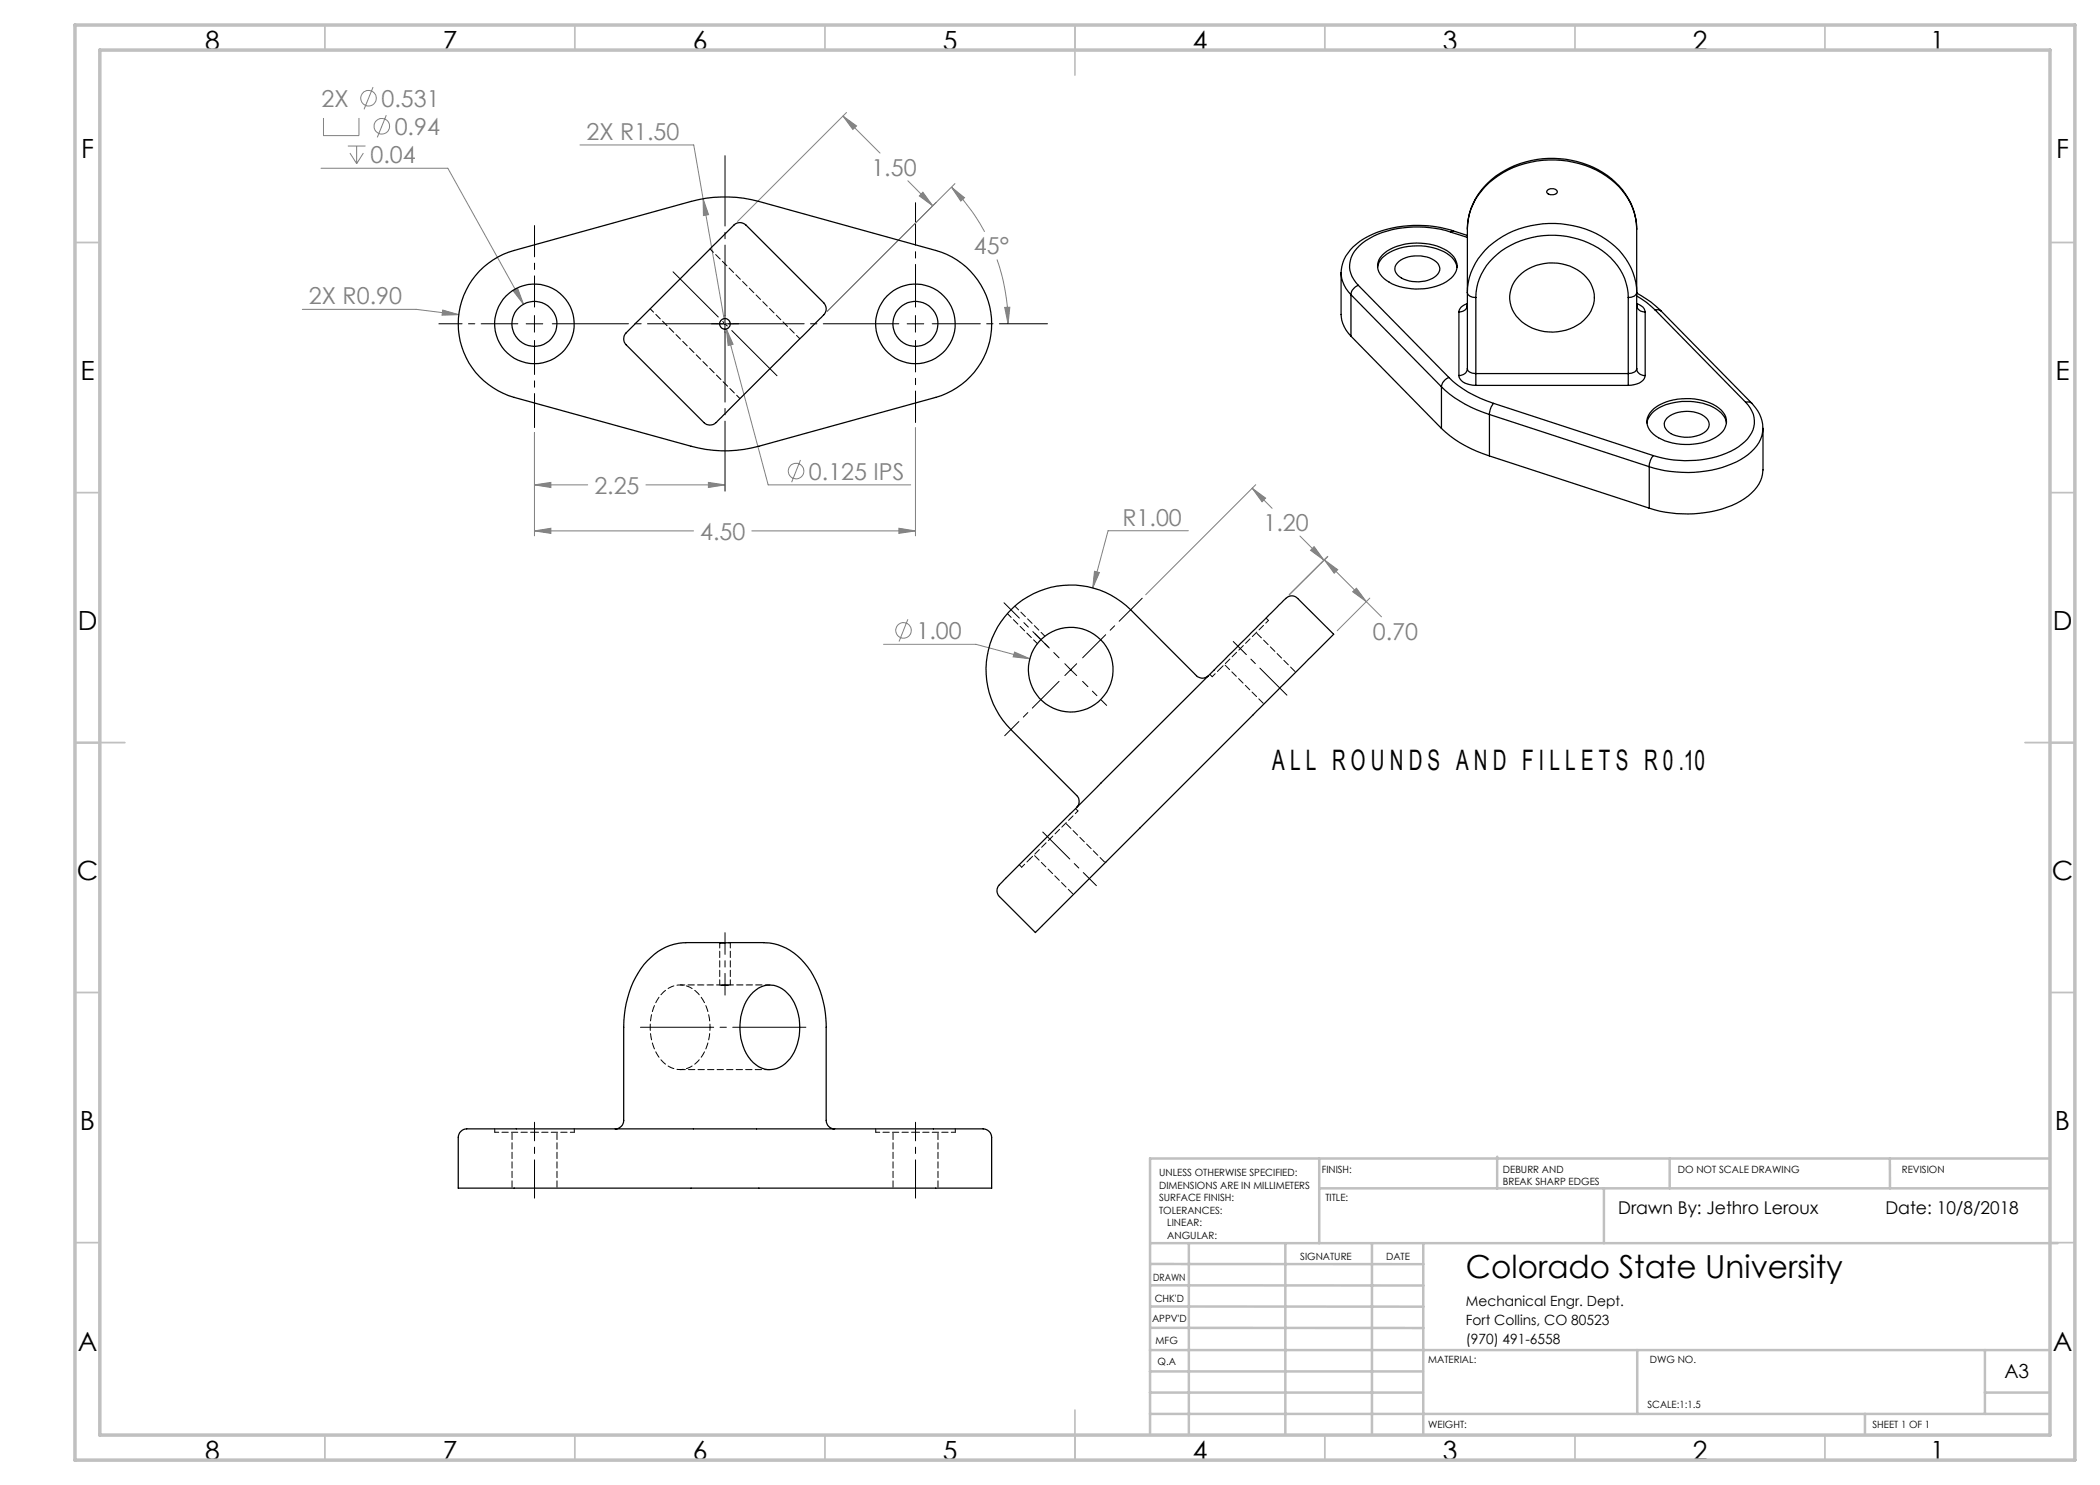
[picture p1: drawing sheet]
<svg xmlns="http://www.w3.org/2000/svg" width="420mm" height="297mm" viewBox="0 0 420 297" stroke-linecap="round" stroke-linejoin="round" font-family="sans-serif">
<g fill="none" stroke="#808080" stroke-width=".2">
<path d="M74.6 17.4l-1.8 4.5M64.2 33.7h25.4l15.1 27.2M64.7 23.6v3.5h7.1v-3.5M69.6 29.2h3.5M70 30.6l1.3 2.1M71.3 29.2v3.5M72.7 30.6l-1.4 2.1M77.3 23l-1.8 4.5M116 29h22.7l1.9 10.8M140.6 39.8l1.1 3.1-1 .2zM140.6 39.8l4.4 25M168.6 23.2l2.7 2-.7 .7z"/>
<path d="M168.6 23.2l7.4 7.4M169.3 22.5l-21.8 21.8M181.6 36.2l4.9 5M184.6 38.4l1.9 2.8-2.6-2zM190.3 37.4l2.6 2.1-.7 .7zM190.3 37.4a39.7 39.7 0 0 1 6.6 9M191 36.7l-25.5 25.6M102.7 58.2l.8-.5 1.2 3.2zM199.4 51.9a38.8 38.8 0 0 1 2.2 12.9M60.5 61.9h22.8l8.5 1M88.5 62l3.3 .9-3.4 .1zM145.3 65.8l1.3 3.1-1 .2z"/>
<path d="M145.3 65.8l8.3 31.2h28.5M200.9 61.5h1.1l-.4 3.3zM106.9 97l3.3-.5v1zM106.9 97h10.6M106.9 86.5v20.7M129.2 97h15.8M141.7 96.5l3.3 .5-3.3 .5zM160.1 92l-1.8 4.4M183.1 85.5v21.7M250.4 97.6l2.7 2-.7 .8zM250.4 97.6l4 4.1M251.1 96.9l-22 22.1"/>
<path d="M106.9 106.2l3.3-.5v1zM106.9 106.2h31.8M150.4 106.2h32.7M179.8 105.7l3.3 .5-3.3 .5zM218.9 114.3l1 .2-1.4 3.1zM237.7 106.1h-16.1l-3.1 11.5M260 107.2l4.8 4.8M262.8 109.3l2 2.7-2.7-1.9zM264.9 112l2.6 1.9-.7 .7zM264.9 112l11.4 11.4M265.6 111.3l-7.8 7.7M270.5 118.4l.8-.8 2 2.7z"/>
<path d="M274 119.6l-6.6 6.5M176.7 128.9h18.5l10.8 2.9M181.6 123.9l-1.8 4.4M202.9 130.4l3.1 1.4-3.4-.4z"/>
<circle cx="73.7" cy="19.6" r="1.55"/>
<circle cx="76.4" cy="25.2" r="1.55"/>
<circle cx="159.2" cy="94.2" r="1.55"/>
<circle cx="180.7" cy="126.1" r="1.55"/>
</g>
<path d="M257.4 139l-10.7-10.7M208.6 166.4l10.7 10.7M106.9 239.6v-15.1M183.1 239.6v-15.1" fill="none" stroke="#000" stroke-width=".2" stroke-dasharray="15.2 1.3 1.3 1.3" stroke-dashoffset="7.6"/>
<path d="M161.2 205.5h-33.1" fill="none" stroke="#000" stroke-width=".2" stroke-dasharray="15.2 1.3 1.3 1.3" stroke-dashoffset=".6"/>
<path d="M200.8 120.6l8.8 8.8M145 199v-12.5" fill="none" stroke="#000" stroke-width=".2" stroke-dasharray="15.2 1.3 1.3 1.3" stroke-dashoffset="10.9"/>
<path d="M134.6 54.4l20.8 20.8" fill="none" stroke="#000" stroke-width=".2" stroke-dasharray="15.2 1.3 1.3 1.3" stroke-dashoffset="2.4"/>
<path d="M183.1 61.4v-20.9" fill="none" stroke="#000" stroke-width=".2" stroke-dasharray="15.2 1.3 1.3 1.3" stroke-dashoffset="6.7"/>
<path d="M179.8 64.8h-34.1" fill="none" stroke="#000" stroke-width=".2" stroke-dasharray="15.2 1.3 1.3 1.3" stroke-dashoffset=".1"/>
<path d="M183.1 68.1v16.4" fill="none" stroke="#000" stroke-width=".2" stroke-dasharray="15.2 1.3 1.3 1.3" stroke-dashoffset="8.9"/>
<path d="M186.4 64.8h23.1" fill="none" stroke="#000" stroke-width=".2" stroke-dasharray="15.2 1.3 1.3 1.3" stroke-dashoffset="5.6"/>
<path d="M106.9 61.4v-16.3" fill="none" stroke="#000" stroke-width=".2" stroke-dasharray="15.2 1.3 1.3 1.3" stroke-dashoffset="9"/>
<path d="M103.6 64.8h-15.8" fill="none" stroke="#000" stroke-width=".2" stroke-dasharray="15.2 1.3 1.3 1.3" stroke-dashoffset="7.9"/>
<path d="M106.9 68.1v17.4" fill="none" stroke="#000" stroke-width=".2" stroke-dasharray="15.2 1.3 1.3 1.3" stroke-dashoffset="8.4"/>
<path d="M110.2 64.8h34.7" fill="none" stroke="#000" stroke-width=".2" stroke-dasharray="15.2 1.3 1.3 1.3" stroke-dashoffset="-.2"/>
<path d="M145 63.1v-32M145 66.4v31.8" fill="none" stroke="#000" stroke-width=".2" stroke-dasharray="15.2 1.3 1.3 1.3" stroke-dashoffset="1.2"/>
<path d="M143.3 64.8h-1M146.7 64.8h1" fill="none" stroke="#000" stroke-width=".2" stroke-dasharray="15.2 1.3 1.3 1.3"/>
<path d="M216.5 131.6l11.9-12" fill="none" stroke="#000" stroke-width=".2" stroke-dasharray="15.2 1.3 1.3 1.3" stroke-dashoffset="8.7"/>
<path d="M211.8 131.6l-4.8-4.8M216.5 136.3l4.8 4.8" fill="none" stroke="#000" stroke-width=".2" stroke-dasharray="15.2 1.3 1.3 1.3" stroke-dashoffset="13.7"/>
<path d="M211.8 136.3l-10.9 10.8" fill="none" stroke="#000" stroke-width=".2" stroke-dasharray="15.2 1.3 1.3 1.3" stroke-dashoffset="7.7"/>
<path d="M105.2 64.8h3.3M106.9 63.1v3.3M143.3 64.8h3.3M145 63.1v3.3M181.4 64.8h3.3M183.1 63.1v3.3M213 132.7l2.3 2.4M215.3 132.7l-2.3 2.4" fill="none" stroke="#000" stroke-width=".2"/>
<g fill="none" stroke="#c0c0c0" stroke-width=".35">
<path d="M65 5v5M115 5v5M165 5v5M215 5v10M265 5v5M315 5v5M365 5v5M15 48.5h5M410 48.5h5M15 98.5h5M410 98.5h5M15 148.5h10"/>
<path d="M405 148.5h10M15 198.5h5M410 198.5h5M15 248.5h5M410 248.5h5M65 287v5M115 287v5M165 287v5M215 282v10M265 287v5M315 287v5M365 287v5"/>
</g>
<g fill="none" stroke="#c0c0c0" stroke-width=".5">
<path d="M263.8 231.7v16.9M263.8 237.7h146.2M299.4 231.3v6.4M320.8 237.7v10.9M333.9 231.7v6M378 231.7v6M410 231.7h-180v55.2M230.1 248.6h181.4M230.1 257.1h54.6M230.1 252.8h54.6M237.8 248.8v38.2M257.1 248.6v38.2"/>
<path d="M274.4 248.8v38.2M284.7 248.6v38.2M230 278.5h54.6M230 274.3h54.6M230 270h180M230 265.6h54.7M230.1 261.3h54.6M327.4 270v12.8M397 278.5h13M397 270v12.8M230 282.8h180M373 282.8v4.2"/>
</g>
<path d="M15 5h400v287h-400zM20 10h390v277h-390z" fill="none" stroke="#c0c0c0" stroke-width=".7"/>
<path d="M88.5 62l-.1 1 3.4-.1zM102.7 58.2l2 2.7-1.2-3.2zM140.6 39.8l.1 3.3 1-.2zM145.3 65.8l.3 3.3 1-.2zM106.9 97l3.3-.5v1zM141.7 96.5l3.3 .5-3.3 .5zM106.9 106.2l3.3-.5v1zM179.8 105.7l3.3 .5-3.3 .5zM200.9 61.5h1.1l-.4 3.3zM190.3 37.4l2.6 2.1-.7 .7zM168.6 23.2l2.7 2-.7 .7zM184.6 38.4l1.9 2.8-2.6-2zM218.9 114.3l-.4 3.3 1.4-3.1zM202.9 130.4l-.3 1 3.4 .4zM270.5 118.4l.8-.8 2 2.7zM264.9 112l2.6 1.9-.7 .7zM250.4 97.6l2.7 2-.7 .8zM262.8 109.3l2 2.7-2.7-1.9z" fill="#808080"/>
<g fill="none" stroke="#000" stroke-width=".25">
<path d="M309.5 38a1.24 1.24 0 0 1 2 .4 1.29 1.29 0 0 1-2.1 0zM95.9 54.2a15.6 15.6 0 0 1 6.9-4.1l35.4-9.8a26.1 26.1 0 0 1 13.6 0l35.3 9.8a15.2 15.2 0 0 1 11.2 14.7 15.2 15.2 0 0 1-11.2 14.7l-35.3 9.7a25.2 25.2 0 0 1-13.6 0l-35.4-9.7a15.3 15.3 0 0 1-6.9-25.3zM138 53.7l8.3-8.2a1.91 1.91 0 0 1 2.9-.5l15.5 15.6a1.96 1.96 0 0 1-.4 2.9l-15.5 15.4a61.1 61.1 0 0 1-6.2 6l-.9 .1-.9-.5-15.6-15.5a1.87 1.87 0 0 1 .5-2.9zM268.2 54.6v8.3a6.3 6.3 0 0 0 2 4.3M270.2 58.9l18.1 18.5M270.2 58.9v8.3M271.7 57.1a2.25 2.25 0 0 0-1.5 1.8M271.7 57.1l18.1 18.4M275.5 53.5a4.3 4.3 0 0 1 3.1-3.4 12 12 0 0 1 11.3 1 3.6 3.6 0 0 1 1.5 2.4M276.4 51a11.2 11.2 0 0 1 10.3-2 6.3 6.3 0 0 1 4.6 3.3 3.2 3.2 0 0 1-1.5 3.7 12 12 0 0 1-12.5 .1 3.2 3.2 0 0 1-.9-5.1zM279.5 52.6a6.4 6.4 0 0 1 8 .1 1.75 1.75 0 0 1-.6 2.7 6.6 6.6 0 0 1-7.4-.4 1.64 1.64 0 0 1 0-2.4zM290.1 46.4a21.3 21.3 0 0 0-16.2 1.3 6.3 6.3 0 0 0-3.9 6.3 5.8 5.8 0 0 0 1.7 3.1"/>
<path d="M290.1 46.4l3.4 1.1M290.7 46.2a23.2 23.2 0 0 0-17.9 1.5 8.6 8.6 0 0 0-4.6 6.9 6.5 6.5 0 0 0 2 4.3M290.7 46.2l-.6 .2M290.7 46.2l2.8 .9M293.5 45.8a13.8 13.8 0 0 1 8.5-12.3 19.2 19.2 0 0 1 21.9 3.7 12.6 12.6 0 0 1 3.4 8.6M293.5 45.8a13 13 0 0 1 7.1-11.2 19.6 19.6 0 0 1 23.2 2.8 12.6 12.6 0 0 1 3.5 8.4M293.5 45.8v27.9M295.2 59.5a1.47 1.47 0 0 1-1.7-1 13.1 13.1 0 0 1 7.1-11.2 19.6 19.6 0 0 1 23.2 2.8 12.3 12.3 0 0 1 3.5 8.6l-.5 .5-1.2 .3M295.2 59.5a12 12 0 0 1 6.9-10.4 17.7 17.7 0 0 1 20.1 2.5 11.1 11.1 0 0 1 3.4 7.9M295.2 59.5v15.2M303.8 55.2a9.6 9.6 0 0 1 14 .9 6.1 6.1 0 0 1-2.3 8.9 9.6 9.6 0 0 1-12.3-1.8 5.9 5.9 0 0 1 .6-8zM325.6 59.5v15.2"/>
<path d="M327.3 58.6l2.9 1.8 2 1.8M327.3 59.2a16.4 16.4 0 0 1 3.7 2.8M327.3 45.8v27.9M270.2 67.2l18.1 18.5M288.3 77.4a24 24 0 0 0 9.6 5.5M288.3 77.4v8.3M289.8 75.5a21.8 21.8 0 0 0 8.9 5.2M289.8 75.5a2.38 2.38 0 0 0-1.5 1.9M291.8 75.1a2.27 2.27 0 0 0 2.2 1.8l1.2 .2M291.8 62.4v12.7M293.4 61.3l.1-.3a1.53 1.53 0 0 1-1.7 1.4M293.5 73.7a1.47 1.47 0 0 0 1.7 1"/>
<path d="M293.5 73.7a1.53 1.53 0 0 1-1.7 1.4M293.5 60.7l-.5 .2a1.83 1.83 0 0 0-1.2 1.5M295.2 74.7v2.4M295.2 77.1h30.4M295.2 74.7h30.4M325.6 74.7v2.4M327.3 73.7a1.47 1.47 0 0 1-1.7 1M327.3 73.7a1.53 1.53 0 0 0 1.7 1.4M327.3 60.7l.5 .2a1.83 1.83 0 0 1 1.2 1.5M327.4 61.3l-.1-.3a1.53 1.53 0 0 0 1.7 1.4M329 75.1a2.72 2.72 0 0 1-2.8 1.9l-.6 .1M329 62.4v12.7"/>
<path d="M331 62h.9l.3 .2M331 62l18.1 18.5M332.2 62.2l18.1 18.4M288.3 85.7a23.5 23.5 0 0 0 9.6 5.5M297.9 82.9l31.9 10.4M297.9 82.9v8.3M297.9 91.2l31.9 10.4M298.7 80.7a3.5 3.5 0 0 0-.8 2.2M298.7 80.7l32 10.4M329.4 84.6a5 5 0 0 1 3.8-3.7 12 12 0 0 1 10.6 1.3l.4 .4a3.4 3.4 0 0 1 1.1 2M329.8 93.3a24 24 0 0 0 18.3-1.4 7.8 7.8 0 0 0 4.5-6.2v8.3a7.1 7.1 0 0 1-3.7 5.7 22.7 22.7 0 0 1-15.8 2.7l-3.3-.8M329.8 93.3v8.3"/>
<path d="M330.3 82.2a10.7 10.7 0 0 1 9.5-2.3 6.8 6.8 0 0 1 5.4 3.5 3.5 3.5 0 0 1-2.1 4.1 12.3 12.3 0 0 1-11.9-.3 3.1 3.1 0 0 1-.9-5zM330.7 91.1a3.4 3.4 0 0 0-.9 2.2M333.3 83.7a6.3 6.3 0 0 1 8.1 .1 1.89 1.89 0 0 1-1 3 6.7 6.7 0 0 1-7-.7 1.71 1.71 0 0 1-.1-2.4zM349.1 80.5a5.2 5.2 0 0 1-.1 7.8 17.8 17.8 0 0 1-13.1 3.8l-2.2-.2-3-.8M349.1 80.5l.9-.1 .3 .2M350.3 80.6a7.1 7.1 0 0 1 2.3 5.1M241.7 135.1a1.7 1.7 0 0 1-2.4 0l-13.2-13.1a16.9 16.9 0 0 0-23.9 0 16.9 16.9 0 0 0 0 23.9l13.1 13.2a1.66 1.66 0 0 1 0 2.4M199.9 176.9l56.3-56.2a3.9 3.9 0 0 1 2.1-1.5l.7 .1 .5 .4 7.2 7.2-59.6 59.6-7.2-7.2a1.7 1.7 0 0 1 0-2.4zM137.2 188.6a11.2 11.2 0 0 0-9.6 6 21.2 21.2 0 0 0-2.9 10.9v18.6a1.69 1.69 0 0 1-1.7 1.7M137.2 188.5h7.1M143.9 188.6h1.1zM150.6 198.4a4.8 4.8 0 0 1 7.4 .8 11.1 11.1 0 0 1 0 12.5 4.9 4.9 0 0 1-8.3-.3 10.8 10.8 0 0 1 .9-13z"/>
<path d="M152.8 188.5l-7.8 .1M152.8 188.6a10.8 10.8 0 0 1 8.7 4.8 20.6 20.6 0 0 1 3.7 12.1v18.6a1.69 1.69 0 0 0 1.7 1.7M92.1 226.3a3.6 3.6 0 0 1 2.8-.5h100.6a2.23 2.23 0 0 1 2.8 1.4v10.4h-106.6v-10.1l.1-.7z"/>
<circle cx="106.9" cy="64.8" r="4.5"/>
<circle cx="106.9" cy="64.8" r="8"/>
<circle cx="145" cy="64.8" r="1.05"/>
<circle cx="183.1" cy="64.8" r="4.5"/>
<circle cx="183.1" cy="64.8" r="8"/>
<circle cx="214.2" cy="133.9" r="8.5"/>
</g>
<path d="M145.7 188.5h.4h-1.1" fill="none" stroke="#000" stroke-width=".2" stroke-dasharray="1.3 .6" stroke-dashoffset=".7"/>
<path d="M142 205.5a8.8 8.8 0 0 0-4-8 4.8 4.8 0 0 0-6.3 2 10.8 10.8 0 0 0 1 13 4.7 4.7 0 0 0 7.4-.8 10.4 10.4 0 0 0 1.9-6.2" fill="none" stroke="#000" stroke-width=".2" stroke-dasharray="1.3 .6" stroke-dashoffset=".6"/>
<path d="M244.1 133.7l-1.7 1.6M204.3 173.4l1.7-1.6M145 197h1.1h-2.2h1.1" fill="none" stroke="#000" stroke-width=".2" stroke-dasharray="1.3 .6" stroke-dashoffset=".4"/>
<path d="M253.7 124.1l-9.6 9.6M206 171.8l9.6-9.6M98.9 226.5h8M106.9 226.5h8M183.1 226.5h-8M191.1 226.5h-8" fill="none" stroke="#000" stroke-width=".2" stroke-dasharray="1.3 .6" stroke-dashoffset=".5"/>
<path d="M130 61.8l18 17.9M160 67.7l-18-17.9M242 134.9l.4 .4M253.7 124.1l-.5-.5M203.9 173l.4 .4M215.6 162.2l-.5-.5M144.3 197h-8.3M154 197h-8.2M98.9 225.8v.7M114.9 226.5v-.7M175.1 225.8v.7M191.1 226.5v-.7" fill="none" stroke="#000" stroke-width=".2" stroke-dasharray="1.3 .6" stroke-dashoffset=".3"/>
<path d="M201.5 122.7l6 6M209 127.2l-6-6M143.9 188.5v8.5M146.1 197v-8.5M136 213.9h18" fill="none" stroke="#000" stroke-width=".2" stroke-dasharray="1.3 .6" stroke-dashoffset=".2"/>
<path d="M244.9 132.9l7.9 7.9M259.1 134.4l-7.9-7.9M206.8 171l7.9 7.9M221 172.5l-7.9-7.9M102.4 226.5v11.1M111.4 237.6v-11.1M178.6 226.5v11.1M187.6 237.6v-11.1" fill="none" stroke="#000" stroke-width=".2" stroke-dasharray="1.3 .6" stroke-dashoffset="-.2"/>
<text font-size="6.3" x="293.2" y="255.5">Colorado State University</text>
<text font-size="5.6" x="254.4" y="154">A L L R O U N D S A N D F I L L E T S R 0 .10</text>
<g font-size="5.3">
<text x="41" y="9.9">8</text>
<text x="88.5" y="9.9">7</text>
<text x="138.5" y="9.9">6</text>
<text x="188.5" y="9.9">5</text>
<text x="238.5" y="9.9">4</text>
<text x="288.5" y="9.9">3</text>
<text x="338.5" y="9.9">2</text>
<text x="386" y="9.9">1</text>
<text x="16.2" y="31.7">F</text>
<text x="411.2" y="31.7">F</text>
<text x="16.1" y="75.9">E</text>
<text x="411.1" y="75.9">E</text>
<text x="15.5" y="125.9">D</text>
<text x="410.5" y="125.9">D</text>
<text x="15.4" y="175.9">C</text>
<text x="410.4" y="175.9">C</text>
<text x="16" y="225.9">B</text>
<text x="411" y="225.9">B</text>
<text x="15.5" y="270.2">A</text>
<text x="410.5" y="270.2">A</text>
<text x="41" y="291.9">8</text>
<text x="88.5" y="291.9">7</text>
<text x="138.5" y="291.9">6</text>
<text x="188.5" y="291.9">5</text>
<text x="238.5" y="291.9">4</text>
<text x="288.5" y="291.9">3</text>
<text x="338.5" y="291.9">2</text>
<text x="386" y="291.9">1</text>
</g>
<g font-size="4.7" fill="#808080">
<text x="64.3" y="21.3">2X</text>
<text x="76.3" y="21.3">0.531</text>
<text x="78.9" y="26.9">0.94</text>
<text x="117.3" y="28">2X R1.50</text>
<text x="74.1" y="32.6">0.04</text>
<text x="174.3" y="35.1">1.50</text>
<text x="194.8" y="50.9">45°</text>
<text x="61.8" y="60.9">2X R0.90</text>
<text x="161.8" y="95.9">0.125 IPS</text>
<text x="118.9" y="98.7">2.25</text>
<text x="140" y="107.9">4.50</text>
<text x="224.5" y="105.1">R1.00</text>
<text x="252.7" y="106.2">1.20</text>
<text x="183.3" y="127.8">1.00</text>
<text x="274.6" y="127.9">0.70</text>
</g>
<text font-size="3.9" x="400.9" y="275.5">A3</text>
<g font-size="3.5">
<text x="323.6" y="242.7">Drawn By: Jethro Leroux</text>
<text x="377.1" y="242.7">Date: 10/8/2018</text>
</g>
<g font-size="2.8">
<text x="293.2" y="261.1">Mechanical Engr. Dept.</text>
<text x="293.2" y="264.9">Fort Collins, CO 80523</text>
<text x="293.2" y="268.7">(970) 491-6558</text>
</g>
<g font-size="2">
<text x="231.8" y="235.2">UNLESS OTHERWISE SPECIFIED:</text>
<text x="231.8" y="237.7">DIMENSIONS ARE IN MILLIMETERS</text>
<text x="264.4" y="234.6">FINISH:</text>
<text x="300.6" y="234.6">DEBURR AND</text>
<text x="300.6" y="237.1">BREAK SHARP EDGES</text>
<text x="335.6" y="234.6">DO NOT SCALE DRAWING</text>
<text x="380.4" y="234.6">REVISION</text>
<text x="231.8" y="240.2">SURFACE FINISH:</text>
<text x="231.8" y="242.7">TOLERANCES:</text>
<text x="233.4" y="245.2">LINEAR:</text>
<text x="265.1" y="240.2">TITLE:</text>
<text x="233.5" y="247.7">ANGULAR:</text>
<text x="260" y="251.9">SIGNATURE</text>
<text x="277.2" y="251.9">DATE</text>
<text x="230.6" y="256.1">DRAWN</text>
<text x="230.9" y="260.3">CHK'D</text>
<text x="230.4" y="264.4">APPV'D</text>
<text x="231.1" y="268.8">MFG</text>
<text x="231.5" y="273">Q.A</text>
<text x="285.6" y="272.5">MATERIAL:</text>
<text x="330" y="272.5">DWG NO.</text>
<text x="329.5" y="281.7">SCALE:1:1.5</text>
<text x="285.6" y="285.5">WEIGHT:</text>
<text x="374.5" y="285.6">SHEET 1 OF 1</text>
</g>
</svg>
